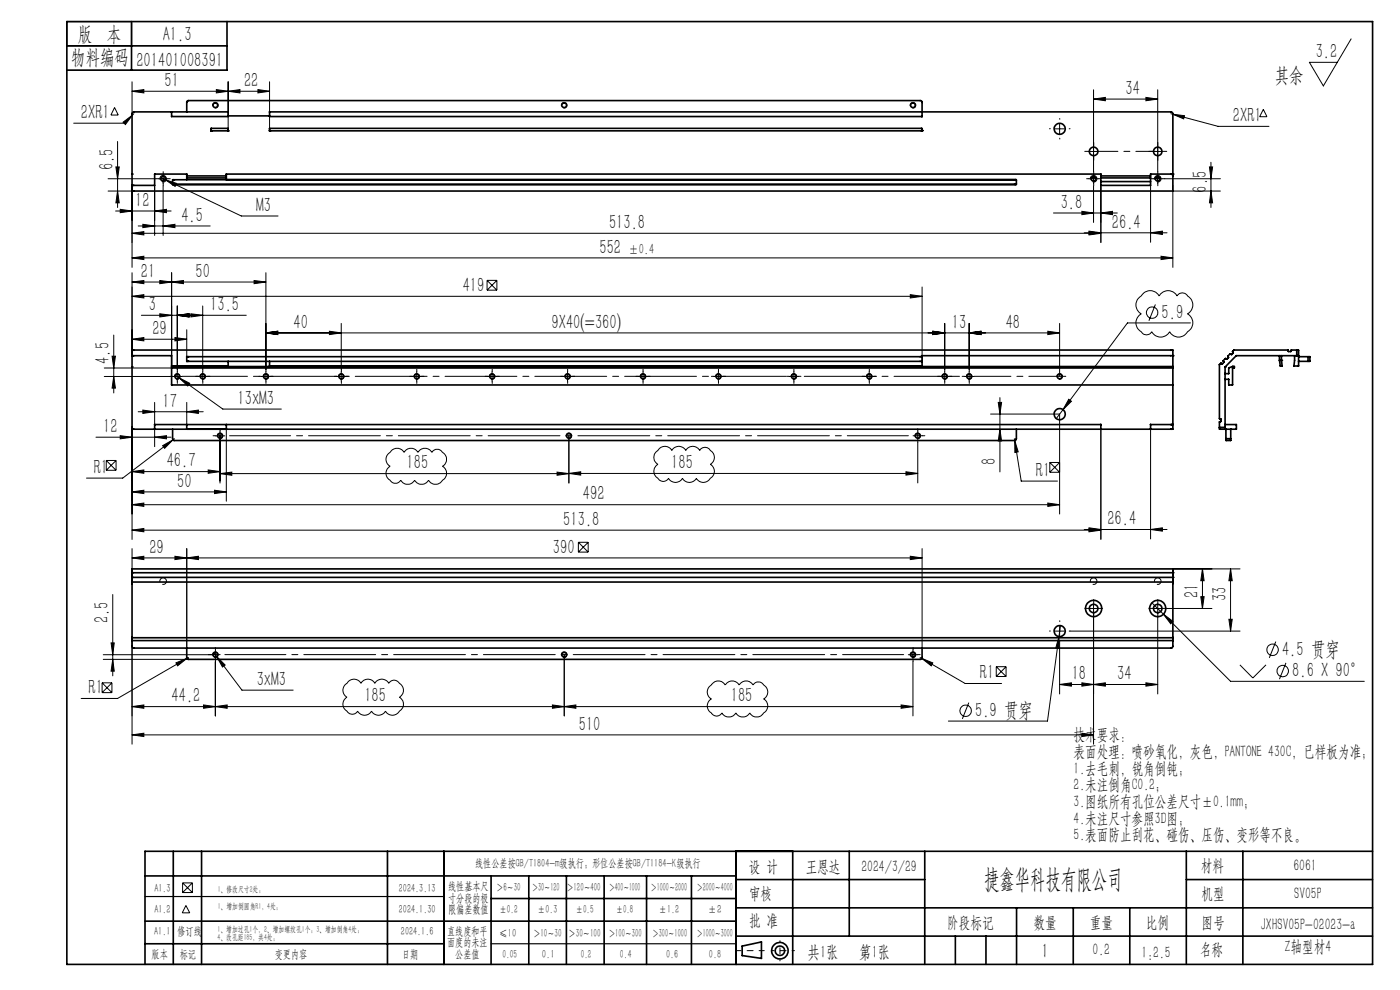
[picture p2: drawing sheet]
<svg xmlns="http://www.w3.org/2000/svg" width="297mm" height="210mm" viewBox="0 0 297 210" stroke-linecap="round" stroke-linejoin="round" font-family="sans-serif">
<g fill="none" stroke="#000" stroke-width=".21">
<path d="M28 19.4l2.5-.4v.7zM28 17.3v6.8M28 19.4h29.2M45.9 19l2.5 .4-2.5 .3zM48.4 19.4l2.5-.4v.7zM48.4 17.3v10.3M54.7 19l2.5 .4-2.5 .3zM57.2 17.3v10.3M232 19v17.4M245.6 19v17.4M286.6 8.2l-5.9 10-2.9-5h5.9M22.9 37.9h10.2"/>
<path d="M24.3 22.8l.8 1.6h-1.6zM24.6 35.4h.7l-.4 2.5zM24.9 30v14M26.1 25.9l2-1.5-1.5 2zM28 39.3v17.4M28.4 24.1l-2 2h-10.8M32.8 39.3v10.6M33.6 37.9h2M33.9 38.1a.71 .71 0 0 1 .7-.9 .71 .71 0 0 1 .7 .8 .71 .71 0 0 1-.9 .6M34.1 37.7l1 .4M34.6 36.9v2M34.6 39.4v10.5"/>
<path d="M35.1 38.1l2.4 .8-.4 .6zM35.1 38.1l16.1 7.7h7.8M45.1 22.5a.6 .6 0 0 1 .5-.8 .6 .6 0 0 1 .7 .7 .6 .6 0 0 1-.8 .5M119.1 22.5a.61 .61 0 0 1 .5-.8 .61 .61 0 0 1 .7 .7 .61 .61 0 0 1-.8 .5M193.1 22.5a.6 .6 0 0 1 .5-.8 .6 .6 0 0 1 .7 .7 .6 .6 0 0 1-.8 .5M223.8 27.3h2M224.8 26.3v2M231 37.9h2M231 32.1h2M231.3 38.1a.71 .71 0 0 1 .7-.9 .71 .71 0 0 1 .7 .8 .71 .71 0 0 1-.9 .6M232 39.4v7.8M232 36.9v2"/>
<path d="M232 21l2.5-.3v.7zM232 21h13.6M233.5 39.3v12.2M243.1 20.7l2.5 .3-2.5 .4zM244.1 39.3v12.1M244.6 37.9h2M244.6 32.1h2M244.9 38.1a.71 .71 0 0 1 .7-.9 .71 .71 0 0 1 .7 .8 .71 .71 0 0 1-.9 .6M245.6 36.9v2M247.1 37.9h11.8M248.4 24.1l.4 .1M248.8 24.2l2.5 .3-.2 .7z"/>
<path d="M248.8 24.2l9.6 2.6h10.8M248.8 39.3v17.4M256.6 35.4h.6l-.3 2.5zM256.9 34.4v9.6M268 23.2l.8 1.6h-1.6zM22.9 40.5h5.3M24.5 44.8h11.8M24.9 40.5l.4 2.5h-.7zM25.5 44.4l2.5 .4-2.5 .3zM28 59.8l2.5-.3v.7zM28 54.7l2.5-.3v.7zM28 57.8v17.7"/>
<path d="M28 54.7h220.8M28 49.5l2.5-.4v.7zM28 49.5h205.5M29.3 47.9h15.3M30.3 47.6l2.5 .3-2.5 .4zM32.8 44.8l2.5-.4v.7zM33.9 59.5l2.5 .3-2.5 .4zM34.6 47.9l2.5-.3v.7zM36.4 59.8l2.5-.3v.7zM36.4 57.8v20M53.9 59.5l2.5 .3-2.5 .4zM56.4 57.8v20.5"/>
<path d="M56.4 59.8h-28.4M103.3 59.5v2.1M103.3 59.5h2.1M103.3 59.5l2.1 2.1M105.4 59.5v2.1M105.4 59.5l-2.1 2.1M223.5 45.2h13.5M229.5 44.8l2.5 .4-2.5 .3zM230 49.4h17.6M231 49l2.5 .4-2.5 .3zM231 49.1l2.5 .4-2.5 .3zM233.5 45.2l2.5-.4v.7z"/>
<path d="M244.1 49.4l2.5-.4v.7zM246.3 54.4l2.5 .3-2.5 .4zM248.8 40.5h10.1M256.9 40.5l.3 2.5h-.6zM22.1 78.1h14.3M22.1 79.9h14M23.8 75.6h.7l-.4 2.5zM24.1 71.1v12.3M24.1 79.9l.4 2.4h-.7zM28 72l2.5-.4v.7zM28 62.9l2.5-.4v.7zM28 72h11.6"/>
<path d="M28 62.9h167.6M30 66.9h22.2M33.9 66.6l2.5 .3-2.5 .3zM36.6 79.9h2M37.1 71.6l2.5 .4-2.5 .3zM37.2 79.5l.8 .6M37.6 66.9l2.5-.3v.6zM37.6 64.9v13.4M37.6 78.8v2M39.6 69.9v5.7M40.5 66.6l2.5 .3-2.5 .3zM42 79.9h2"/>
<path d="M43 64.9v13.4M43 78.8v2M55.4 79.9h2M56.4 78.8v2M56.4 70.6l2.5-.3v.7zM56.4 70.6h168.4M69.9 70.3l2.5 .3-2.5 .4zM71.4 79.9h2M72.4 78.8v2M72.4 68.6v9.7M87.4 79.9h2M88.4 78.8v2"/>
<path d="M103.3 61.6h2.1M103.4 79.9h2M104.4 78.8v2M119.4 79.9h2M120.4 78.8v2M135.4 79.9h2M136.4 78.8v2M151.4 79.9h2M152.4 78.8v2M167.4 79.9h2M168.4 78.8v2M183.4 79.9h2"/>
<path d="M184.4 78.8v2M193.1 62.5l2.5 .4-2.5 .3zM195.6 60.9v15.7M197.9 70.3l2.5 .3-2.5 .4zM199.4 79.9h2M200.4 78.8v2M200.4 68.6v9.7M204.6 79.9h2M205.6 70.6l2.5-.3v.7zM205.6 68.6v9.7M205.6 78.8v2M222.3 70.3l2.5 .3-2.5 .4z"/>
<path d="M224.8 68.6v11.3M241.5 63.3l.4-.4a2.27 2.27 0 0 1 4-.1 2.14 2.14 0 0 1 3.8 0 1.36 1.36 0 0 1 2.4 .1 2.14 2.14 0 0 1-.2 3.7 2.27 2.27 0 0 1-.1 3.9 2.14 2.14 0 0 1-3.7-.1 2.17 2.17 0 0 1-3.8 0 1.36 1.36 0 0 1-2.4-.1 2.17 2.17 0 0 1 .2-3.7 2.13 2.13 0 0 1-.6-3.3zM245.1 64.6l-1.4 3.4M252.6 68.5h-13.4l-13.7 18.4M20.4 92.7h15.9M22.5 99.8h2.1M22.5 97.7v2.1M22.5 97.7h2.1M22.5 97.7l2.1 2.1M24.6 97.7v2.1M24.6 97.7l-2.1 2.1M25.5 92.4l2.5 .3-2.5 .4z"/>
<path d="M28 90.7v23.7M29.3 87.3h13.8M30.3 87l2.5 .3-2.5 .4zM32.8 92.7l2.5-.3v.7zM32.8 91v3.7M32.8 85.4v4.6M34.5 94.5l2.2-1.2-1.8 1.8zM36.7 93.3l-10.7 8.1h-7.7M37 93.1l-.3 .2M37 80a.6 .6 0 0 1 .5-.8 .6 .6 0 0 1 .7 .7 .6 .6 0 0 1-.8 .5M38 80.1l2.3 1.2-.5 .6zM38 80.1l9.3 6.7h12.4"/>
<path d="M39.6 87.3l2.5-.3v.7zM39.6 85.4v4.7M42.4 80a.59 .59 0 0 1 .6-.7 .59 .59 0 0 1 .6 .6 .59 .59 0 0 1-.7 .5M44.2 99.7l2.5 .3-2.5 .4zM45.7 92.5h2M46.1 92.6a.59 .59 0 0 1 .5-.7 .59 .59 0 0 1 .7 .6 .59 .59 0 0 1-.8 .5M46.7 91.4v11.1M48 91.1v15.2M55.8 80a.6 .6 0 0 1 .5-.8 .6 .6 0 0 1 .7 .7 .6 .6 0 0 1-.8 .5M71.8 80a.59 .59 0 0 1 .5-.7 .59 .59 0 0 1 .7 .6 .59 .59 0 0 1-.8 .5M83.1 95.5a1.68 1.68 0 0 1 2.6 .4 1.69 1.69 0 0 1 3 0 1.72 1.72 0 0 1 2.9 0 1.39 1.39 0 0 1 2.4 .2 1.7 1.7 0 0 1-.1 2.8 1.79 1.79 0 0 1-.1 3.1 1.7 1.7 0 0 1-2.9-.1 1.72 1.72 0 0 1-3 0 1.69 1.69 0 0 1-2.9 0 1.39 1.39 0 0 1-2.4-.1 1.66 1.66 0 0 1 .2-2.9 1.76 1.76 0 0 1 .1-3.1zM87.8 80a.6 .6 0 0 1 .5-.8 .6 .6 0 0 1 .7 .7 .6 .6 0 0 1-.8 .5"/>
<path d="M103.8 80a.59 .59 0 0 1 .5-.7 .59 .59 0 0 1 .7 .6 .59 .59 0 0 1-.8 .5M119.8 80a.59 .59 0 0 1 .6-.7 .59 .59 0 0 1 .6 .6 .59 .59 0 0 1-.7 .5M120.1 92.6a.6 .6 0 0 1 .5-.8 .6 .6 0 0 1 .7 .7 .6 .6 0 0 1-.8 .5M120.7 92.5v10M135.8 80a.6 .6 0 0 1 .5-.8 .6 .6 0 0 1 .7 .7 .6 .6 0 0 1-.8 .5M139.9 95.1a1.72 1.72 0 0 1 2.6 .5 1.68 1.68 0 0 1 3 0 1.68 1.68 0 0 1 2.9 0 1.36 1.36 0 0 1 2.4 .1 1.66 1.66 0 0 1-.1 2.8 1.79 1.79 0 0 1-.1 3.1 1.66 1.66 0 0 1-2.9-.1 1.68 1.68 0 0 1-2.9 0 1.68 1.68 0 0 1-3 0 1.36 1.36 0 0 1-2.4-.2 1.69 1.69 0 0 1 .2-2.8 1.65 1.65 0 0 1 0-2.9zM151.8 80a.59 .59 0 0 1 .6-.7 .59 .59 0 0 1 .6 .6 .59 .59 0 0 1-.7 .5M167.8 80a.6 .6 0 0 1 .5-.8 .6 .6 0 0 1 .7 .7 .6 .6 0 0 1-.8 .5M183.8 80a.59 .59 0 0 1 .6-.7 .59 .59 0 0 1 .6 .6 .59 .59 0 0 1-.7 .5M194.1 92.6a.6 .6 0 0 1 .5-.8 .6 .6 0 0 1 .7 .7 .6 .6 0 0 1-.8 .5M194.7 93.9v8.5M199.8 80a.6 .6 0 0 1 .5-.8 .6 .6 0 0 1 .7 .7 .6 .6 0 0 1-.8 .5"/>
<path d="M205 80a.59 .59 0 0 1 .6-.7 .59 .59 0 0 1 .6 .6 .59 .59 0 0 1-.7 .5M210.1 87.8h14.7v21.2M211.8 85.4h.7l-.4 2.4zM212.1 84.3v15.8M212.1 91l.4 2.5h-.7zM215.2 93.1l.1 .3M215.3 93.4l.7 2.4-.7 .2zM215.3 93.4l1.3 8.7h7.7M222.7 98.1l2.1 2.1h-2.1M222.7 98.1v2.1M222.7 98.1h2.1l-2.1 2.1M224.2 80a.59 .59 0 0 1 .5-.7 .59 .59 0 0 1 .7 .6 .59 .59 0 0 1-.8 .5"/>
<path d="M225.5 86.9l-1.4 1.9M226.7 84.7l.6 .4-1.8 1.8zM233.5 91v23.4M244.1 91v23.3M28 118.3l2.5-.3v.7zM28 116.4v6.5M28 112.5l2.5-.4v.7zM28 107.1l2.5-.4v.7zM28 112.5h205.5M28 107.1h196.8M28 100l2.5-.3v.7zM28 104.3l2.5-.3v.7z"/>
<path d="M28 100h18.7M28 104.3h20M37.1 118l2.5 .3-2.5 .4zM39.6 118.3l2.5-.3v.7zM39.6 116.4v21.1M45.5 104l2.5 .3-2.5 .4zM46.7 100.5l2.5-.4v.7zM118.2 100.1l2.5 .4-2.5 .3zM120.7 100.4l2.5-.3v.7zM122.7 117.1h2.1M122.7 115v2.1M122.7 115h2.1"/>
<path d="M122.7 115l2.1 2.1M124.8 115v2.1M124.8 115l-2.1 2.1M192.2 100.1l2.5 .3-2.5 .4zM193.1 118l2.5 .3-2.5 .4zM194.7 100.4l-148 .1M195.6 118.3h-167.6M195.6 116.4v21M222.3 106.7l2.5 .4-2.5 .3zM230 112.3h17.6M231 112.1l2.5 .4-2.5 .3zM231 112l2.5 .3-2.5 .4z"/>
<path d="M244.1 112.3l2.5-.3v.7zM21.9 139.9h18.1M21.9 138.9h23.8M23.6 136.4h.6l-.3 2.5zM23.9 126.1v17.3M23.9 139.9l.3 2.5h-.6zM28 135.4v22.5M33.9 123.5a.7 .7 0 0 1 .6-.9 .7 .7 0 0 1 .8 .7 .7 .7 0 0 1-.9 .7M39.7 139.7l-14.8 8.5h-7.7M40 139.5l-.3 .2M45.1 139a.59 .59 0 0 1 .5-.7 .59 .59 0 0 1 .7 .6 .59 .59 0 0 1-.8 .5M45.4 138.5l.6 .8"/>
<path d="M46 139.3l1.8 1.8-.6 .4zM46 139.3l5.3 7.1h10.9M119.1 139a.6 .6 0 0 1 .5-.7 .6 .6 0 0 1 .7 .6 .6 .6 0 0 1-.8 .5M119.7 138.9v13M192.7 138.9h2M193.1 139a.59 .59 0 0 1 .5-.7 .59 .59 0 0 1 .7 .6 .59 .59 0 0 1-.8 .5M193.7 137.9v2M195.2 139.5l.3 .2M195.5 139.7l2.4 .9-.3 .6zM195.5 139.7l9.3 5.3h7.7M223.8 133.9h2M224.6 135v2.6l-.6-.1z"/>
<path d="M224.6 135l-2.4 18h-21M224.8 132.9v2M224.8 136.1v11.1M225 132.7l-.4 2.3M227 133.9h36.1M231 129.1h2M231.3 123.5a.7 .7 0 0 1 .6-.9 .7 .7 0 0 1 .8 .7 .7 .7 0 0 1-.9 .7M232 128.1v29.8M244.4 127.9l2.4 2.4M244.6 129.1h2M244.9 123.5a.7 .7 0 0 1 .6-.9 .7 .7 0 0 1 .8 .7 .7 .7 0 0 1-.9 .7M245.6 128.1v2"/>
<path d="M245.6 131v16.2M246.8 130.3l2 1.5-.4 .5zM246.8 130.3l14.3 14.2h28.3M247.5 129.1h9.6M248.8 120.7h14.3M254.7 126.6h.7l-.3 2.5zM255.1 120.7v8.4M255.1 120.7l.3 2.5h-.7zM260.7 131.4h.7l-.3 2.5zM261.1 120.7l.3 2.5h-.7zM261.1 120.7v13.2M270.7 136.1l-1.4 3.5"/>
<path d="M21.7 146.9h2M21.7 144.8v2.1M21.7 144.8h2M21.7 144.8l2 2.1M23.7 144.8v2.1M23.7 144.8l-2 2.1M28 155.9l2.5-.4v.7zM28 149.9l2.5-.4v.7zM28 155.9h204M28 149.9h165.7M37.3 140.6l2.4-.9-2 1.5zM43.2 149.5l2.5 .4-2.5 .3z"/>
<path d="M45.7 149.9l2.5-.4v.7zM45.7 140.4v11.5M73.2 145.3l.2-.2a1.79 1.79 0 0 1 3.2-.2 1.65 1.65 0 0 1 2.9 0 1.68 1.68 0 0 1 3 0 1.36 1.36 0 0 1 2.4 .2 1.71 1.71 0 0 1-.2 2.8 1.79 1.79 0 0 1-.1 3.1 1.69 1.69 0 0 1-2.8-.2 1.68 1.68 0 0 1-3 0 1.65 1.65 0 0 1-2.9 0 1.39 1.39 0 0 1-2.5-.1 1.66 1.66 0 0 1 .2-2.8 1.72 1.72 0 0 1-.4-2.6zM117.2 149.5l2.5 .4-2.5 .3zM119.7 149.9l2.5-.4v.7zM150.5 145.7l.2-.3a1.79 1.79 0 0 1 3.1-.1 1.72 1.72 0 0 1 3 0 1.72 1.72 0 0 1 3 0 1.39 1.39 0 0 1 2.4 .1 1.69 1.69 0 0 1-.2 2.9 1.76 1.76 0 0 1-.1 3.1 1.67 1.67 0 0 1-2.8-.2 1.72 1.72 0 0 1-3 0 1.72 1.72 0 0 1-3 0 1.36 1.36 0 0 1-2.4-.1 1.69 1.69 0 0 1 .2-2.8 1.72 1.72 0 0 1-.4-2.6zM191.2 149.5l2.5 .4-2.5 .3zM193.7 140.4v11.5M205.5 149l-1.3 3.5M211.3 143.5h2.1M211.3 141.4v2.1M211.3 141.4h2.1"/>
<path d="M211.3 141.4l2.1 2.1M213.4 141.4v2.1M213.4 141.4l-2.1 2.1M224.8 145.2l2.5-.4v.7zM224.8 145.2h20.8M229.5 155.5l2.5 .4-2.5 .3zM229.5 144.8l2.5 .4-2.5 .3zM232 145.2l2.5-.4v.7zM243.1 144.8l2.5 .4-2.5 .3zM263 141l2.8 2.8 2.8-2.8M272.8 140.6l-1.4 3.5M38.7 189.3h2.1"/>
<path d="M38.7 187.3v2M38.7 187.3h2.1M38.7 187.3l2.1 2M39.4 192.1l.9 1.5h-1.6zM40.8 187.3v2M40.8 187.3l-2.1 2"/>
<circle cx="244.4" cy="66.3" r="1.22"/>
<circle cx="270" cy="137.8" r="1.21"/>
<circle cx="204.8" cy="150.8" r="1.21"/>
<circle cx="272.1" cy="142.4" r="1.21"/>
</g>
<g fill="none" stroke="#000" stroke-width=".35">
<path d="M14.2 4.6h277v200h-277zM14.2 9.7h34M27.9 4.6v10.3M48.2 4.6v10.3h-34M28 39.3h.1M28 36.9h.1M36.4 23.7v1h12v-1M36.6 39.1h.1M36.6 39.1h178.9M36.8 38.1l178.8 .1M36.8 38.1l.2 .1M36.8 38.1h-.2v1"/>
<path d="M37 39.1h-.4M39.6 38.1v-1.2h-6.8v2.4h-4.8M39.6 23.7h.1M39.6 23.7v-2.1l.3-.3h155.4l.3 .4v2M39.6 37.7h8.4M39.6 37.3h8.4M44.8 27.6h.1M44.8 27.8v-.6h3.6v.6M44.8 27.8h.1M44.8 27.8h3.6M48 38.1l167.6 .1M48 38.1h.1"/>
<path d="M48.4 23.7l-20.3 .1-.1 16.7h.2M48.4 27.6h.1M48.4 23.7h.1M48.4 27.8h.1M48.4 24.6h8.8M57.2 23.7l138.4 .1M57.2 23.7v1h138.4M57.2 27.6h.1M57.2 23.7h.1M57.2 27.8h.1M57.2 27.8h138.3M195.5 24.7h.1"/>
<path d="M195.5 27.8h.1M195.6 24.7h.1M195.6 23.7h52.9l.3 .4v16.4h-220.6M195.6 27.5l-.1 .1M195.6 27.7v-.5h-138.4v.6M195.6 27.7l-.1 .1M195.6 23.7v.1M195.6 27.7h.1M195.6 23.8v.9M215.2 39.1h.3M215.6 39l-.1 .1M215.6 38.2v.8"/>
<path d="M231.5 37.7h.9M233.5 38.5h10.6M233.5 37.7h10.6M233.5 37.3h10.6M245.1 37.7h1M248.8 37.3l-.3-.4h-4.4v2.4h-10.6v-2.4h-185.5v1.2M248.8 36.9h.1M28.4 40.5h-.2M28 75.5h8.4v2.1h12v-.9M28 75.5h.1M28 77.8h.1M28.2 74.3h.2"/>
<path d="M28.2 74.3h-.2v16.4l.3 .3h220.3M28.2 74.3h220.4M36.4 78.1v3.6h212.4M36.4 78.1h212.4M39.6 75.7h.2M39.6 76.7h.2M39.6 75.6v.1M39.6 76.7h.1M39.6 75.7v1M39.8 75.7h155.8M39.8 75.7h.2M40 76.6l-.2 .1"/>
<path d="M195.5 75.5h53.3M195.6 76.6l-155.8 .1M195.6 75.5v.2M195.6 76.6v1h-138.4v-.9M195.6 75.7v.9M248.6 74.3h-.2M248.6 74.3h.2v3.8M248.8 75.5h.1M248.8 77.7h-212.4v.4M248.8 78.1v3.6M259.9 77.8h.1M259.9 77.8v12.9"/>
<path d="M261.5 77.7h.4l-.1 .4h-.3v3.5h-.8v-1.1h-.8M261.5 77.7h.1M261.5 77.7l-.8 .4v1.2l-.8-.1M271.4 75.5v.9M271.4 76.4l.2 1.2h.4l-.1-1.2M271.4 76.4h.1M271.9 75.5h.1M271.9 76.4h.1M271.9 75.5v.9M274.5 77.6h.1M274.6 75.5l-.1 2.1M275.1 74.3h-1.2v.3h-.6v-.3h-11.5l-.3 .2 .1 .4-.3 .3-.4-.1-.4 .4 .1 .3-.3 .4-.3-.1-.5 .4 .1 .4-.3 .3-.3-.2-.3 .3v11.5l.3 .1v.5l-.3 .1v1.2"/>
<path d="M275.1 75.5h-12.8l-2.4 2.3M275.1 75.5h.4M275.1 74.3h.4v3.3h-1M275.1 74.3v1.2M275.5 75.6l2 .1M277.5 76.7h-2M277.5 75.7h.4v1h-.4M277.5 75.7v1M32.8 90.1v.9M32.8 90v.1M32.8 90.1h200.7M36.6 91v2.2l.3 .2h178.4l.3-.3v-2"/>
<path d="M39.6 90.1v.9M48 90.1v.9M48 91v.1M215.6 91v.1M233.5 90.1v.9M233.5 90v.1M244.1 90.1v.9M244.1 90v.1M244.1 90.1h4.5M248.4 91h.2M248.6 90.1h-.2M248.8 81.7v9.3h-.2"/>
<path d="M248.8 90l-.2 .1M258.7 90.7h1.2M259.9 90l2.4 .1v.9h-3.6v-.3M259.9 90.7v.3M260 91l.1 2.1M260.1 93.1v.3h1v-.3M260.1 93.1h1M261.1 91v2.1M28 135.3v-14.6h220.8v14.6M28 135.9v1.3l.3 .3h220.2l.3-.4v-1.2M28 135.3v.6M28 122.5h.1"/>
<path d="M28 121.5h.1M28 122.5h220.8M28 121.5h220.8M28 135.3h220.8M28 135.9h220.8M39.6 137.5v2.1l.3 .3h155.4l.3-.4v-2M248.8 135.3v.6M248.8 123.5h-220.8M248.8 122.5h.1M248.8 121.5h.1M30.8 195.4h125.4M30.8 185.8h125.4"/>
<path d="M36.8 180.6v24M42.8 180.6v24M82.2 180.6v24M94.2 180.6v24M104.2 185.8v18.8M104.2 190.6h52M112.2 185.8v18.8M120.2 185.8v18.8M128.2 185.8v18.8M137.2 185.8v18.8M146.7 185.8v18.8M156.2 180.6v24"/>
<path d="M156.2 186.6h40M156.2 198.6h135M156.2 192.6h135M168.2 180.6v24M180.2 180.6v18M196.2 180.6v24M202.7 198.6v6M209.2 198.6v6M215.7 192.6v12M227.7 192.6v12M239.7 192.6v12M251.7 186.6h39.5"/>
<path d="M251.7 180.6v24M263.7 180.6v24M291.2 180.6h-260.4v24M30.8 200.2h63.4M157.4 200.7l4.1-.9v3.5l-4.1-.6z"/>
<circle cx="34.6" cy="37.9" r=".51"/>
<circle cx="45.7" cy="22.3" r=".5"/>
<circle cx="119.7" cy="22.3" r=".51"/>
<circle cx="193.7" cy="22.3" r=".5"/>
<circle cx="224.8" cy="27.3" r="1.17"/>
<circle cx="232" cy="37.9" r=".51"/>
<circle cx="232" cy="32.1" r=".9"/>
<circle cx="245.6" cy="32.1" r=".89"/>
<circle cx="245.6" cy="37.9" r=".51"/>
<circle cx="37.6" cy="79.9" r=".5"/>
<circle cx="43" cy="79.9" r=".5"/>
<circle cx="56.4" cy="79.9" r=".5"/>
<circle cx="72.4" cy="79.9" r=".5"/>
<circle cx="88.4" cy="79.9" r=".5"/>
<circle cx="104.4" cy="79.9" r=".5"/>
<circle cx="120.4" cy="79.9" r=".5"/>
<circle cx="136.4" cy="79.8" r=".51"/>
<circle cx="152.4" cy="79.9" r=".5"/>
<circle cx="168.4" cy="79.9" r=".5"/>
<circle cx="184.4" cy="79.9" r=".5"/>
<circle cx="200.4" cy="79.9" r=".5"/>
<circle cx="205.6" cy="79.9" r=".5"/>
<circle cx="224.8" cy="79.9" r=".5"/>
<circle cx="46.7" cy="92.5" r=".5"/>
<circle cx="120.7" cy="92.5" r=".5"/>
<circle cx="194.7" cy="92.5" r=".5"/>
<circle cx="224.8" cy="87.8" r="1.18"/>
<circle cx="45.7" cy="138.9" r=".5"/>
<circle cx="119.7" cy="138.9" r=".51"/>
<circle cx="193.7" cy="138.9" r=".5"/>
<circle cx="224.8" cy="133.9" r="1.18"/>
<circle cx="232" cy="129.1" r=".92"/>
<circle cx="232" cy="129.1" r="1.72"/>
<circle cx="245.6" cy="129.1" r="1.71"/>
<circle cx="245.6" cy="129.1" r=".91"/>
<circle cx="165.5" cy="201.7" r="1.74"/>
<circle cx="165.5" cy="201.7" r="1"/>
</g>
<path d="M162.1 201.7h-6" fill="none" stroke="#000" stroke-width=".21" stroke-dasharray="15.2 1.3 1.3 1.3" stroke-dashoffset="14.1"/>
<path d="M168.5 201.7h-4.8" fill="none" stroke="#000" stroke-width=".21" stroke-dasharray="15.2 1.3 1.3 1.3" stroke-dashoffset="14.7"/>
<path d="M165.5 199.6v4.2" fill="none" stroke="#000" stroke-width=".21" stroke-dasharray="15.2 1.3 1.3 1.3" stroke-dashoffset="15"/>
<path d="M14.2 4.6h13.7v5.1h-13.7zM30.8 190.2h63.4M30.8 204.6h63.4M104.2 200.2h52" fill="none" stroke="#000" stroke-width=".25"/>
<g fill="none" stroke="#000" stroke-width=".21" stroke-dasharray="15.2 1.3 1.3 1.3">
<path d="M33.6 37.9h-.5M34.6 36.9v-.5M34.6 38.9v.5M35.6 37.9h.5M222.8 27.3h-.2M224.8 25.3v-.2M224.8 29.3v.2M226.8 27.3h.2M231 32.1h-.9M231 37.9h-.5M232 31.1v-.9M232 33.1v.9"/>
<path d="M232 36.9v-.5M232 38.9v.5M233 37.9h.5M244.6 32.1h-.9M244.6 37.9h-.5M245.6 31.1v-.9M245.6 33.1v.9M245.6 36.9v-.5M245.6 38.9v.5M246.6 32.1h.9M246.6 37.9h.5M36.6 79.8h-.5"/>
<path d="M37.6 78.8v-.5M42 79.8h-.5M43 78.8v-.5M44 79.8h.5M55.4 79.8h-.5M56.4 78.8v-.5M57.4 79.8h.5M71.4 79.8h-.5M72.4 78.8v-.5M73.4 79.8h.5M87.4 79.8h-.5M88.4 78.8v-.5"/>
<path d="M89.4 79.8h.5M103.4 79.8h-.5M104.4 78.8v-.5M105.4 79.8h.5M119.4 79.8h-.5M120.4 78.8v-.5M121.4 79.8h.5M135.4 79.8h-.5M136.4 78.8v-.5M137.4 79.8h.5M151.4 79.8h-.5M152.4 78.8v-.5"/>
<path d="M153.4 79.8h.5M167.4 79.8h-.5M168.4 78.8v-.5M169.4 79.8h.5M183.4 79.8h-.5M184.4 78.8v-.5M185.4 79.8h.5M199.4 79.8h-.5M200.4 78.8v-.5M201.4 79.8h.5M204.6 79.8h-.5M205.6 78.8v-.5"/>
<path d="M37.6 80.8v.5M43 80.8v.5M45.7 92.4h-.5M46.7 91.4v-.5M46.7 93.4v.5M56.4 80.8v.5M72.4 80.8v.5M88.4 80.8v.5M104.4 80.8v.5M120.4 80.8v.5M136.4 80.8v.5M152.4 80.8v.5"/>
<path d="M168.4 80.8v.5M184.4 80.8v.5M194.7 92.4v-1M194.7 92.4h-1M194.7 92.4v1M194.7 92.4h1M194.7 91.4v-.5M194.7 93.4v.5M195.7 92.4h.5M200.4 80.8v.5M205.6 80.8v.5M44.7 138.9h-.5"/>
<path d="M45.7 138.9v-1M45.7 138.9h-1M45.7 138.9v1M45.7 138.9h1M45.7 137.9v-.5M45.7 139.9v.5M193.7 137.9v-.5M193.7 139.9v.5M194.7 138.9h.5M222.8 133.9h-.2M224.8 131.9v-.2M224.8 135.9v.1"/>
<path d="M226.8 133.9h.2M231 129.1h-.9M232 128.1v-.9M232 130.1v.9M233 129.1h.9M244.6 129.1h-.9M245.6 128.1v-.9M245.6 130.1v.9M246.6 129.1h.9"/>
</g>
<path d="M38.6 79.8h164.9" fill="none" stroke="#000" stroke-width=".21" stroke-dasharray="15.2 1.3 1.3 1.3" stroke-dashoffset="1.4"/>
<path d="M206.6 79.8h19.5" fill="none" stroke="#000" stroke-width=".21" stroke-dasharray="15.2 1.3 1.3 1.3" stroke-dashoffset="7.4"/>
<path d="M48.7 92.4h144M47.7 138.9h144" fill="none" stroke="#000" stroke-width=".21" stroke-dasharray="15.2 1.3 1.3 1.3" stroke-dashoffset="2.3"/>
<path d="M233 32.1h12.1" fill="none" stroke="#000" stroke-width=".21" stroke-dasharray="15.2 1.3 1.3 1.3" stroke-dashoffset="11.1"/>
<g fill="#000">
<path d="M24.6 35.4h.7l-.4 2.5zM24.9 40.5l.4 2.5h-.7z"/>
<path d="M243.1 20.7l2.5 .3-2.5 .4zM232 21l2.5-.3v.7zM32.8 44.8l2.5-.4v.7zM25.5 44.4l2.5 .4-2.5 .3zM34.6 47.9l2.5-.3v.7zM30.3 47.6l2.5 .3-2.5 .4zM231 49.1l2.5 .4-2.5 .3zM28 49.5l2.5-.4v.7zM45.9 19l2.5 .4-2.5 .3zM28 19.4l2.5-.4v.7zM54.7 19l2.5 .4-2.5 .3zM48.4 19.4l2.5-.4v.7z"/>
<path d="M28 59.8l2.5-.3v.7zM33.9 59.5l2.5 .3-2.5 .4zM56.4 70.6l2.5-.3v.7zM69.9 70.3l2.5 .3-2.5 .4zM56.4 70.6l2.5-.3v.7zM197.9 70.3l2.5 .3-2.5 .4zM197.9 70.3l2.5 .3-2.5 .4zM205.6 70.6l2.5-.3v.7zM205.6 70.6l2.5-.3v.7zM222.3 70.3l2.5 .3-2.5 .4zM226.7 84.7l-1.2 2.2 1.8-1.8zM28 100l2.5-.3v.7zM44.2 99.7l2.5 .3-2.5 .4zM34.5 94.5l.4 .6 1.8-1.8zM46.7 100.5l2.5-.4v.7zM118.2 100.1l2.5 .4-2.5 .3zM28 104.3l2.5-.3v.7zM45.5 104l2.5 .3-2.5 .4zM38 80.1l1.8 1.8 .5-.6zM30.3 87l2.5 .3-2.5 .4zM39.6 87.3l2.5-.3v.7zM215.3 93.4v2.6l.7-.2zM35.1 38.1l2 1.4 .4-.6zM248.8 24.2l2.3 1 .2-.7zM26.1 25.9l.5 .5 1.5-2zM246.8 130.3l1.6 2 .4-.5zM224.6 135l-.6 2.5 .6 .1zM37.3 140.6l.4 .6 2-1.5zM46 139.3l1.2 2.2 .6-.4zM195.5 139.7l2.1 1.5 .3-.6z"/>
<path d="M28 54.7l2.5-.3v.7zM246.3 54.4l2.5 .3-2.5 .4z"/>
<path d="M229.5 44.8l2.5 .4-2.5 .3zM233.5 45.2l2.5-.4v.7z"/>
<path d="M231 49l2.5 .4-2.5 .3zM244.1 49.4l2.5-.4v.7z"/>
<path d="M256.9 40.5l.3 2.5h-.6zM256.6 35.4h.6l-.3 2.5z"/>
<path d="M23.8 75.6h.7l-.4 2.5zM24.1 79.9l.4 2.4h-.7zM211.8 85.4h.7l-.4 2.4zM212.1 91l.4 2.5h-.7z"/>
<path d="M37.6 66.9l2.5-.3v.6zM33.9 66.6l2.5 .3-2.5 .3zM40.5 66.6l2.5 .3-2.5 .3zM37.6 66.9l2.5-.3v.6zM53.9 59.5l2.5 .3-2.5 .4zM36.4 59.8l2.5-.3v.7zM32.8 92.7l2.5-.3v.7zM25.5 92.4l2.5 .3-2.5 .4zM231 112.1l2.5 .4-2.5 .3zM28 112.5l2.5-.4v.7zM37.1 71.6l2.5 .4-2.5 .3zM28 72l2.5-.4v.7zM193.1 62.5l2.5 .4-2.5 .3zM28 62.9l2.5-.4v.7zM222.3 106.7l2.5 .4-2.5 .3zM28 107.1l2.5-.4v.7zM192.2 100.1l2.5 .3-2.5 .4zM120.7 100.4l2.5-.3v.7z"/>
<path d="M39.6 118.3l2.5-.3v.7zM193.1 118l2.5 .3-2.5 .4z"/>
<path d="M231 112l2.5 .3-2.5 .4zM244.1 112.3l2.5-.3v.7z"/>
<path d="M254.7 126.6h.7l-.3 2.5zM255.1 120.7l.3 2.5h-.7zM260.7 131.4h.7l-.3 2.5zM261.1 120.7l.3 2.5h-.7zM23.9 139.9l.3 2.5h-.6zM23.6 136.4h.6l-.3 2.5z"/>
<path d="M191.2 149.5l2.5 .4-2.5 .3zM119.7 149.9l2.5-.4v.7z"/>
<path d="M224.8 145.2l2.5-.4v.7zM229.5 144.8l2.5 .4-2.5 .3z"/>
<path d="M229.5 155.5l2.5 .4-2.5 .3zM28 155.9l2.5-.4v.7zM37.1 118l2.5 .3-2.5 .4zM28 118.3l2.5-.3v.7z"/>
<path d="M232 145.2l2.5-.4v.7zM243.1 144.8l2.5 .4-2.5 .3zM28 149.9l2.5-.4v.7zM43.2 149.5l2.5 .4-2.5 .3zM45.7 149.9l2.5-.4v.7zM117.2 149.5l2.5 .4-2.5 .3z"/>
</g>
<text font-size="5.6" x="208.8" y="188.3">捷鑫华科技有限公司</text>
<g font-size="4.4">
<text x="16.5" y="8.6">版 本</text>
<text x="34.5" y="8.6">A1.3</text>
<text x="15.1" y="13.7">物料编码</text>
<text x="28.9" y="14.2">201401008391</text>
<text x="270.4" y="17.3">其余</text>
<text x="279.1" y="12.3">3.2</text>
<text x="34.9" y="18.5">51</text>
<text x="51.8" y="18.5">22</text>
<text x="238.8" y="20.1">34</text>
<text x="17.2" y="25.2">2XR1</text>
<text x="261.6" y="25.9">2XR1</text>
<text x="24.1" y="36.1" transform="rotate(-90 24.1 36.1)">6.5</text>
<text x="256.1" y="40.8" transform="rotate(-90 256.1 40.8)">6.5</text>
<text x="28.7" y="43.9">12</text>
<text x="38.5" y="47.1">4.5</text>
<text x="54.3" y="44.9">M3</text>
<text x="225" y="44.3">3.8</text>
<text x="127.2" y="53.8">552</text>
<text x="129.2" y="48.6">513.8</text>
<text x="235.9" y="48.5">26.4</text>
<text x="29.9" y="58.9">21</text>
<text x="41.5" y="58.9">50</text>
<text x="98.2" y="62">419</text>
<text x="31.5" y="66">3</text>
<text x="32.3" y="71.1">29</text>
<text x="44.6" y="66">13.5</text>
<text x="62.3" y="69.7">40</text>
<text x="117" y="69.7">9X40(=360)</text>
<text x="201.9" y="69.7">13</text>
<text x="213.4" y="69.7">48</text>
<text x="246.4" y="67.6">5.9</text>
<text x="23.3" y="77.2" transform="rotate(-90 23.3 77.2)">4.5</text>
<text x="34.5" y="86.5">17</text>
<text x="50.4" y="85.9">13xM3</text>
<text x="21.9" y="91.9">12</text>
<text x="19.9" y="100.5">R1</text>
<text x="35.4" y="99.1">46.7</text>
<text x="86.3" y="99.6">185</text>
<text x="142.4" y="99.5">185</text>
<text x="211.3" y="98.6" transform="rotate(-90 211.3 98.6)">8</text>
<text x="219.8" y="101.2">R1</text>
<text x="37.6" y="103.4">50</text>
<text x="123.7" y="106.2">492</text>
<text x="119.5" y="111.6">513.8</text>
<text x="234.9" y="111.4">26.4</text>
<text x="31.7" y="117.5">29</text>
<text x="117.3" y="117.5">390</text>
<text x="254.2" y="126.9" transform="rotate(-90 254.2 126.9)">21</text>
<text x="260.2" y="127.5" transform="rotate(-90 260.2 127.5)">33</text>
<text x="23" y="132.2" transform="rotate(-90 23 132.2)">2.5</text>
<text x="272" y="139.1">4.5 贯穿</text>
<text x="274.1" y="143.6">8.6 X 90°</text>
<text x="18.8" y="147.3">R1</text>
<text x="36.4" y="149">44.2</text>
<text x="54.5" y="145.5">3xM3</text>
<text x="77.3" y="149">185</text>
<text x="155" y="149">185</text>
<text x="207.9" y="144.1">R1</text>
<text x="227.4" y="144.3">18</text>
<text x="237" y="144.3">34</text>
<text x="122.8" y="155">510</text>
<text x="206.9" y="152.1">5.9 贯穿</text>
<text x="221" y="203.2">1</text>
</g>
<g font-size="3.8">
<text x="171.3" y="203.2">共1张</text>
<text x="182.3" y="203.2">第1张</text>
</g>
<g font-size="3.5">
<text x="227.7" y="157.1">技术要求：</text>
<text x="227.7" y="160.6">表面处理：喷砂氧化，灰色，PANTONE 430C，已样板为准；</text>
<text x="227.7" y="164.1">1.去毛刺，锐角倒钝；</text>
<text x="227.7" y="167.6">2.未注倒角C0.2；</text>
<text x="227.7" y="171.2">3.图纸所有孔位公差尺寸±0.1mm；</text>
<text x="227.7" y="174.7">4.未注尺寸参照3D图；</text>
<text x="227.7" y="178.2">5.表面防止刮花、碰伤、压伤、变形等不良。</text>
<text x="158.9" y="184.9">设 计</text>
<text x="170.9" y="184.9">王恩达</text>
<text x="182.7" y="184.9">2024/3/29</text>
<text x="254.7" y="184.7">材料</text>
<text x="274.4" y="184.7">6061</text>
<text x="158.9" y="190.8">审核</text>
<text x="254.9" y="190.7">机型</text>
<text x="274.6" y="190.8">SV05P</text>
<text x="158.9" y="196.5">批 准</text>
<text x="200.9" y="196.9">阶段标记</text>
<text x="219.3" y="196.9">数量</text>
<text x="231.2" y="196.9">重量</text>
<text x="243.1" y="196.9">比例</text>
<text x="254.9" y="196.9">图号</text>
<text x="267.4" y="197.3">JXHSV05P-02023-a</text>
<text x="231.8" y="202.5">0.2</text>
<text x="242.2" y="203.2">1:2.5</text>
<text x="254.5" y="202.5">名称</text>
<text x="272.5" y="201.8">Z轴型材4</text>
</g>
<text font-size="3.1" x="133.3" y="53.8">±0.4</text>
<g font-size="2.5">
<text x="100.8" y="184">线性公差按GB/T1804-m级执行；形位公差按GB/T1184-K级执行</text>
<text x="32.8" y="189.2">A1.3</text>
<text x="84.6" y="189.2">2024.3.13</text>
<text x="95.1" y="188.8">线性基本尺</text>
<text x="95.1" y="191.3">寸分段的极</text>
<text x="105.3" y="189.1">＞6～30</text>
<text x="112.9" y="189.1">＞30～120</text>
<text x="120.2" y="188.9">＞120～400</text>
<text x="129.2" y="188.9">＞400～1000</text>
<text x="138.1" y="189.1">＞1000～2000</text>
<text x="147.8" y="189.1">＞2000～4000</text>
<text x="32.8" y="193.6">A1.2</text>
<text x="84.6" y="193.8">2024.1.30</text>
<text x="95.1" y="193.8">限偏差数值</text>
<text x="105.9" y="193.8">±0.2</text>
<text x="114.1" y="193.8">±0.3</text>
<text x="122.2" y="193.8">±0.5</text>
<text x="130.7" y="193.8">±0.8</text>
<text x="139.8" y="193.8">±1.2</text>
<text x="150.2" y="193.8">±2</text>
<text x="32.2" y="203.2">版本</text>
<text x="32.7" y="198.4">A1.1</text>
<text x="37.7" y="198.4">修订线</text>
<text x="38.1" y="203.2">标记</text>
<text x="58.3" y="203.2">变更内容</text>
<text x="85.1" y="198.4">2024.1.6</text>
<text x="85.3" y="203.2">日期</text>
<text x="94.8" y="198.3">直线度和平</text>
<text x="94.8" y="200.7">面度的未注</text>
<text x="96.6" y="203.2">公差值</text>
<text x="105.9" y="198.7">≤10</text>
<text x="106.6" y="203.2">0.05</text>
<text x="113.2" y="198.7">＞10～30</text>
<text x="115" y="203.2">0.1</text>
<text x="120.6" y="198.7">＞30～100</text>
<text x="123.2" y="203.2">0.2</text>
<text x="129.1" y="198.7">＞100～300</text>
<text x="131.5" y="203.2">0.4</text>
<text x="138.4" y="198.7">＞300～1000</text>
<text x="141.3" y="203.2">0.6</text>
<text x="147.8" y="198.7">＞1000～3000</text>
<text x="150.4" y="203.2">0.8</text>
</g>
<g font-size="1.8">
<text x="46.2" y="189.2">1、修改尺寸2处；</text>
<text x="46.1" y="197.7">1、增加过孔1个，2、增加螺纹孔1个；3、增加倒角4处；</text>
<text x="46.2" y="192.9">1、增加倒圆角R1，4处；</text>
<text x="46.1" y="199.5">4、改孔距185，共4处；</text>
</g>
</svg>
